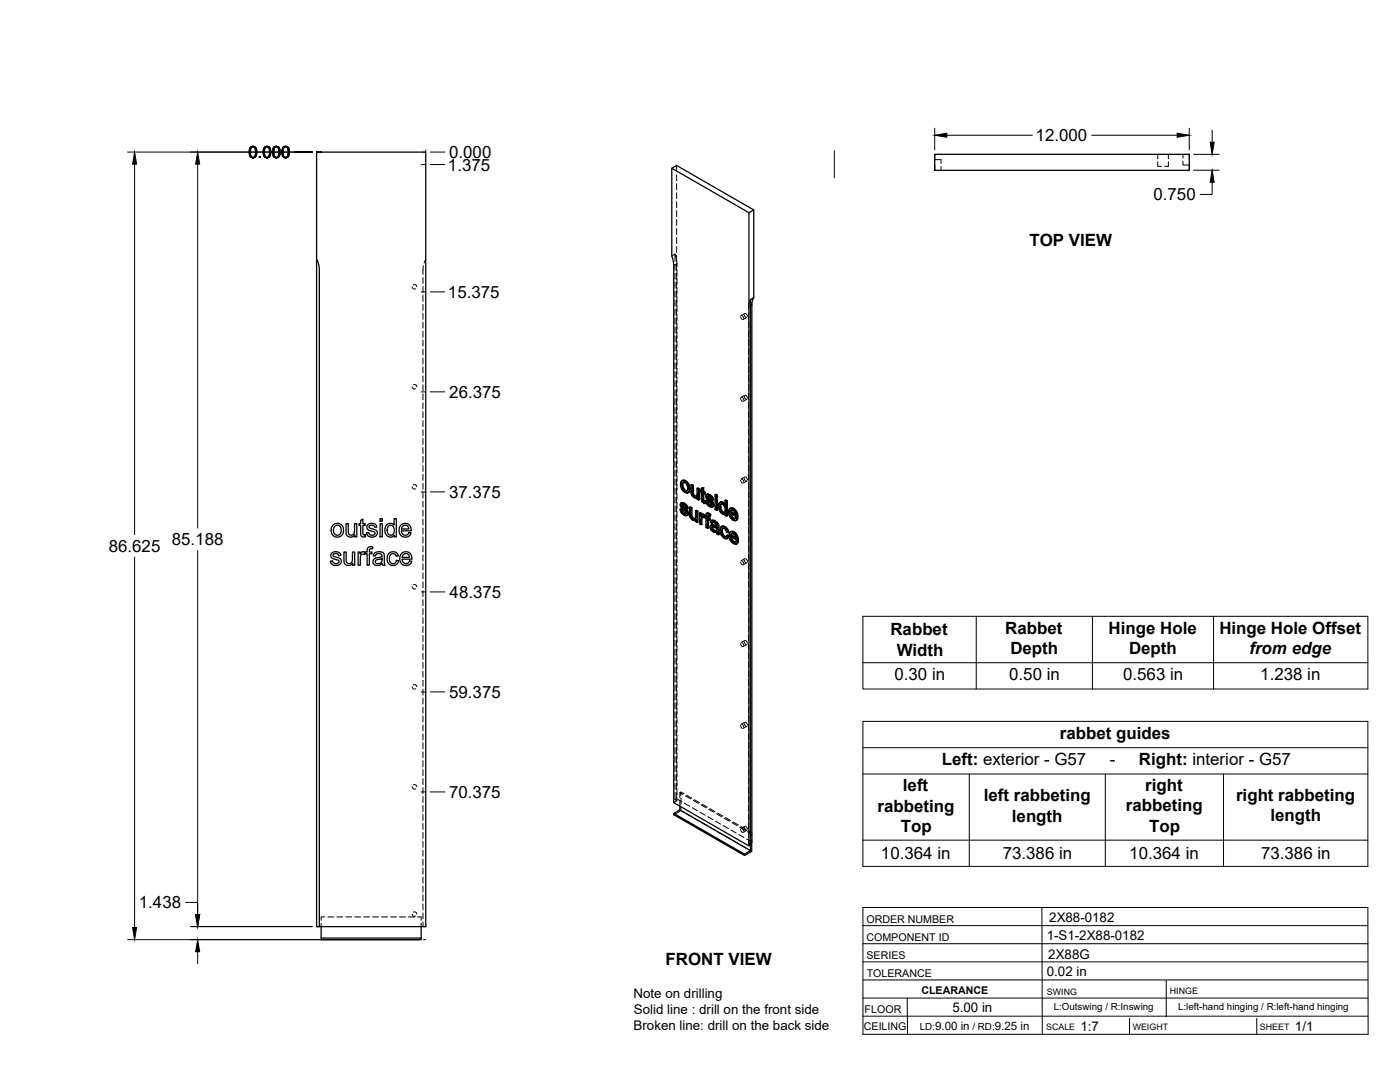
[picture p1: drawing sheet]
<svg xmlns="http://www.w3.org/2000/svg" width="559mm" height="432mm" viewBox="0 0 559 432" stroke-linecap="round" stroke-linejoin="round" font-family="sans-serif">
<!-- layer: Visible -->
<g fill="none" stroke="#000" stroke-width=".51">
<path d="M268.1 67.1l30.8 17.8v252.7M373.1 61.6h101.6v6.4h-101.6zM298.9 84.9l2-1.1v35M300.9 83.8l-30.8-17.8-2 1.1v35.1l.8 3.8v214.3l30 17.3 .7-.4v-217.7l1.3-.7-.6 1.3-.2 1.6-.1 218-2.8 1.7M126.4 103.5v266.3h43.5v-309.1h-43.5v42.8l.7 1.6 .4 2.6v262.1M272.2 191.8l.8-.2 .7 .2zM272.2 191.8l-.4 .5-.2 1 .5 1.9 1.6 1.5h.7l.5-.3M272.3 193.6l.3 1.5M272.6 195.1l.3-.2 .8 .8-.4 .2zM272.8 192.5l-.2 .9M272.9 194.9l-.3-1.5-.3 .2v-.3l.3-.7 .4-.1 .8 .5 .6 1.4-.1 1.4-.4 .2-.6-.1M273.3 192l1.1 1a1.92 1.92 0 0 1 1 2"/>
<path d="M273.7 195.7l.5 .2M273.7 191.8l1.2 1.3M274.6 193.3l.5 1.9 .3-.2-.2 1.2M275.1 195.2l-.2 1.2 .3-.2-.6 .5M275.8 193.5l.7 .4 .3-.2v3.2M276.5 193.9v3.1l.3-.1 .3 .6M276.5 197.1l.2 .6 .4-.2 .4 .4M276.7 197.7l.5 .4h.9M276.8 193.7l-.7-.3-.3 .1v3.1l.3 1.1 .8 .8a.97 .97 0 0 0 1.4 .1v.6l.5 .4M277.2 198.1l.5 .1M278 198.1l-.3 .1M278.2 194.9l.6 .4 .4-.2v4.3l-.4 .2v-4.3"/>
<path d="M278.3 198.6l-.3 .2M279.2 195.1l-.7-.4-.3 .2v2.7l-.5 .6M279.9 195.5l-.4 .1v.6l.4 .3 .1 3.4 .7 .8 .6 .3 .3-.2-.1-.7-.6 .1M279.9 194.8l1-.2v1.5M280.6 194.8v1.5l.3-.2 .6 .3M280.6 196.3l.6 .3 .3-.2v.6l-.3 .2v-.6M280.6 199.8l.6 .2M280.7 200l.8 .1M280.9 194.6l-1 .2v1.1l-.4-.3M280.9 197v2.6M281.2 197.2l-.6-.4v2.8l.4 .2M281.6 199.9l.6 .2"/>
<path d="M282.1 197.3l1.3 .1M282.3 198.3l.6 .5M282.4 198.6l.2 .3a1.16 1.16 0 0 1 1.4 .8l.4 .4M282.4 197.2l-.5 .2M282.5 197.4l.5 .2 .4-.2 .7 .6M282.5 199.9l-.6-.2-.3 .2 .4 1.3 .9 .8a1.23 1.23 0 0 0 1.6 .2M282.6 198.9l1.5 1.4 .3-.2 .4 .7M282.6 198v.1M282.7 198.4l-.4-.3 .8 .1 .8 1.2 .6 .2M282.8 197.2l-.9 .2-.2 .9 .4 .9 1.7 1.7v.8M283 197.6l.8 .6 .3-.2 .5 .7M283.8 198.2l.5 .7 .3-.2 .2 .8-.3 .1-.2-.7"/>
<path d="M285.4 199.1l.3-.2 .7 .3-.4 .2zM285.4 197.4l.3-.2 .7 .4-.4 .2zM285.4 199.1v4.2l.6 .4M285.4 197.4v.8l.6 .4M286.4 199.2v4.3l-.4 .2v-4.3M286.4 197.6v.8l-.4 .2v-.8M289.4 199.7l.6 .3 .3-.1v5.9l-.3 .2v-6M290.3 199.9l-.6-.4-.3 .2v2.1l-.5-.7M133 209.4l1.2-.5a2.65 2.65 0 0 1 2.9 3.6 2.65 2.65 0 0 1-4.6 .6l-.3-1.2a2.85 2.85 0 0 1 .8-2.5zM133.5 210.1l1.1-.5 1.3 .7 .2 2-.7 1.1-1.2 .2-.8-.7-.3-1.7zM138.1 209h.9l.1 3.8a1.32 1.32 0 0 0 1.7 .7 1.32 1.32 0 0 0 .7-1.7v-2.8h.9v5.2h-.8v-.7a1.87 1.87 0 0 1-2.2 .8 1.87 1.87 0 0 1-1.3-2.1zM144 207.7l.8-.6v1.9h1v.7h-1v3.3l.3 .4h.7l.1 .8h-1.3l-.5-.5-.1-4h-.7v-.7h.7z"/>
<path d="M146.7 209.4l1.4-.5a1.83 1.83 0 0 1 2.3 1.4l-.8 .1a1.18 1.18 0 0 0-1.2-.9 1.18 1.18 0 0 0-1.1 .9l.3 .4 2.2 .7a1.63 1.63 0 0 1 .6 2.1 1.63 1.63 0 0 1-2.1 .7l-1.4-.4-.6-1.2 .9-.2 .4 .8 .5 .3 1.3-.2a.82 .82 0 0 0 .2-1.1 .82 .82 0 0 0-1.1-.3l-1.2-.4a1.36 1.36 0 0 1-.6-2.2zM151.7 209h.9v5.2h-.9zM151.7 207h.9v1h-.9zM154.2 209.6l1.2-.7a1.81 1.81 0 0 1 1.9 .7v-2.6h.9v7.2h-.8v-.6a2.17 2.17 0 0 1-2.7 .4 2.17 2.17 0 0 1-1.1-2.4zM155 210l.5-.3h1l.8 1v1.8l-.9 1.1-1-.1-.7-.8-.1-1.7zM160 209.6l1.5-.7a2.48 2.48 0 0 1 2.6 2.9h-3.9l.3 1.1 .8 .6a1.45 1.45 0 0 0 1.9-1l.9 .1-.5 1-.9 .6-1.6 .1-1.1-.7-.5-.8-.2-1.2 .1-.9zM160.7 210l.8-.4 .9 .1 .8 1.4h-2.9zM271.4 203.3l.6 .2M271.9 200.7l1.3 .1M272 203.5l.4-.2 .2 .9-.3 .1zM272.1 201.7l.1 .3 .3-.2 .3 .4M272.2 202l.2 .4a1.16 1.16 0 0 1 1.5 .8l.3 .3"/>
<path d="M272.2 200.6l-.4 .2M272.3 204.3l.7 .7h.8M272.3 200.8l.6 .2 .3-.2 .8 .6M272.4 203.3l-.7-.2-.3 .2 .4 1.1 .9 1a1.23 1.23 0 0 0 1.6 .2M272.4 202.4l1.5 1.3 .3-.2 .5 .7M272.5 201.4l-.1 .1M272.5 201.8l-.1-.3-.3 .2 .1-.2 1 .3 .5 1 .6 .3M272.6 204.2l.7 .6M272.6 200.6l-.9 .3-.2 .7 .4 1 1.8 1.7-.1 .8M272.9 201l.7 .6 .4-.2 .4 .7M273 205l.6 .1M273.6 201.6l.5 .7 .3-.2 .3 .8-.4 .2-.2-.8"/>
<path d="M273.7 205.1h-.1M273.9 203.7l.4 .6 .4-.1 .1 .7M274.3 204.3l.2 .8 .3-.2-.2 .6M274.5 205.1l-.2 .5 .3-.1-.5 .3M275.2 202.4l.6 .4 .4-.2v3.2M275.8 202.8l.1 3.2 .3-.2 .3 .6M275.9 206l.2 .6 .4-.2 .4 .4M276.1 206.6l.5 .4h.9l-.3 .2M276.2 202.6l-.7-.3-.3 .1v3.1l.4 1.2 .7 .7a.95 .95 0 0 0 1.4 .1M276.6 207l.6 .2M277.6 203.8l.6 .4 .4-.2v4.3l-.4 .2v-4.3M277.7 207.6l-.2 .1"/>
<path d="M277.7 207.5v.7l.5 .3M278.6 204l-.7-.4-.3 .2v2.8l-.4 .6M279.2 204.7l.6 .4 .3-.2v.5l.4-.2M279.8 205.1v.6l.7-.5 .4 .1M280 206.4l.2 2.8-.4 .2v-2.2M280.1 204.9l-.6-.3-.3 .1v4.3l.6 .4M280.2 205.4l.7-.1 .6 .4M280.3 206.1v.1M280.6 205.4l.6 .5M281 206.6l-.8-.5-.2 .3 .3-.2-.1 .8M281.2 206.5l.6 .3v3.7l.6 .4M281.2 206.5v-.4l-.2 .5"/>
<path d="M281.2 200.3l.1 .7M281.2 206.5l-.2 .1M282.2 204.9h.9l.6 .4M282.2 200.1l.3-.2 .3 .8-.3 .2zM282.4 206.6l.7 .4 .3-.2v.6l-.3 .2v-.6M282.5 204.7l-.5 .2M282.5 200.9l.6 .6h.9M282.7 207.3v3.4l-.3 .2v-3.8l.7 .5M282.7 205.7v.7M282.8 205.1l.6 .4 .3-.2-.4 .8 .1-.6M282.8 200.7l.7 .7M283.1 204.9l-.6-.2-.5 .3-.2 1.2-.6-.3 .6-.1"/>
<path d="M283.1 201.5l.7 .2M283.3 206.1a.46 .46 0 0 0-.5-.5 .46 .46 0 0 0-.4 .6v.4l.3-.2 .7 .4M283.8 209.6l.8-.2 1.4 .5M283.8 201.7h.1M284.1 210.7l.1 .6 .4-.2 .5 .5M284.1 200.3l.4 .6 .3-.1 .2 .7M284.1 210.4v.3l.3-.2 .2 .6M284.2 209.4l-.5 .2M284.2 211.3l.6 .5h1h-1M284.3 210.3l-.2 .1M284.3 207.8l.9 .3 .3-.2 .8 .6M284.4 210.3l.8 .3a.72 .72 0 0 1 .8 .6 .72 .72 0 0 1-.5 .8"/>
<path d="M284.4 210.3l-.3 .1M284.4 210.3v.2M284.5 200.9l.1 .8 .4-.2-.2 .6M284.5 208.4l-.4 .5 .6-.5 1.2 1a.48 .48 0 0 1 0 .8 .48 .48 0 0 1-.8-.3l-.8-.3M284.6 209.4l-1.1 .4-.1 1 .8 1.1 1 .6a.63 .63 0 0 1 .6 0 .63 .63 0 0 1 .4 .5l.6 .4M284.6 201.7l-.1 .5 .3-.1-.5 .3M284.6 207.6l-.8 .2M285.2 208.1l.7 .6 .4-.2 .4 .5M285.5 207.9l-.9-.3-.8 .3-.3 .5 .6 .5M285.9 208.7l.5 .5 .3-.2 .2 .7M286.4 209.2l.2 .6 .3-.1 .1 2.9M286.6 209.8v2.9l.4-.1 .1 .6-.3 .2-.1-.6"/>
<path d="M287.4 202.4l.3 1.4M287.5 200.4h1.1l.7 .6M287.7 201.3h.7l.7 .8 .3 1.1-.3 1.4M287.7 201.3l-.3 1.1 .3-.2 .3 1.4M287.7 203.8l.3-.2 .8 .8-.5 .1zM287.8 201.2l-.1 .1M287.8 200.3l-.5 .2M288 201.2l-.3 1M288.1 212v.2a1.19 1.19 0 0 0 .8 1.3l.5 .5M288.2 210.1l.9 .2 .3-.2 1 1M288.3 213.4l.8 .8h.8M288.3 200.6l.6 .5h.5"/>
<path d="M288.4 204.6h.7M288.5 209.9l-.6 .3M288.6 210.8l-.2 1M288.6 200.4l-.8-.1-.7 .4-.3 .8 .1 1.4 1 1.9 1 .5 .5-.2v.6l.6 .3M288.8 204.4l.4 .1M289.1 210.3l.9 .8a.88 .88 0 0 1 .7 .5 .88 .88 0 0 1-.1 1l-.5-1.3M289.4 210.1l-.9-.2-.7 .4-.3 .6-.1 1.4 1 2 1 .7h.7M289.4 205.1l-.2 .2M290 213.7l.6 .4M290.6 212.6l-.6-.3-.6-1.1-.9-.4-.3 .4-.1 .8 .3-.2 .2 1.4M290.6 214.1l.4-.1-.3 .6-.6 .4zM291 214l-.7-.5-.6 .8-.6-.1"/>
<path d="M291.3 202.9h.9a1.93 1.93 0 0 1 1.8 1.3M291.4 212.3h1a1.88 1.88 0 0 1 1.8 1.2M291.5 204.3l2 1.2-.4-1.3-.9-.7-.6 .3-.1 .5 .3-.2 1.7 1M291.7 213.6l2 1.2-.5-1.4-.8-.5h-.4l-.3 .7 .3-.1 1.7 .9M291.8 206.1l.7 .9 .9-.1M291.8 205.1l.3 .9M292 203.5l-.2 .6M292 214.4l.3 .9M292 215.5l.7 .8h.9M292.2 212.9l-.2 .6M292.5 203.1l1 .9a1.79 1.79 0 0 1 1 1.8v.3M292.5 207l.6 .1"/>
<path d="M292.7 212.4l1 1a1.96 1.96 0 0 1 1 2M292.7 216.3l.6 .2M292.8 202.9l-.9-.3-.9 .6-.2 1.1 .2 1.4 .7 1.1 1.2 .9h.9l.7-.8M293 212.2l-.9-.2-.8 .5-.3 1.2 .2 1.3 .8 1.3 1.1 .8h.8l.8-.8M293.3 207l-.2 .1M293.5 216.4l-.2 .1M293.5 206.7l.7 .4M293.7 204.3l.5 1.9 .3-.1-.3 .1M293.7 216l.7 .5M293.9 213.7l.5 1.9 .3-.2-.3 .2M294.2 206.4l-2.8-1.5 .4 1.2 .3-.1 .8 .8M294.4 215.8l-2.8-1.6 .4 1.3 .3-.2 .8 .9"/>
<path d="M294.5 206.9l-.7 .8M294.5 206.9l-.6-.4-.8 .6M294.7 216.3l-.7 .8M294.7 216.3l-.7-.5-.7 .7M132.4 220.8l1.6-.6a1.77 1.77 0 0 1 2.1 1.5l-.9 .1a1.18 1.18 0 0 0-1.1-.9 1.18 1.18 0 0 0-1.2 .8l.3 .4 2.2 .7a1.63 1.63 0 0 1 .6 2.1 1.63 1.63 0 0 1-2.1 .8l-1.3-.4-.7-1.3 .9-.2 .4 .9 .6 .2 1.2-.2a.82 .82 0 0 0 .2-1.1 .82 .82 0 0 0-1-.3l-1.2-.3a1.36 1.36 0 0 1-.6-2.2zM137.3 220.3h.9v3.8a1.32 1.32 0 0 0 1.7 .7 1.32 1.32 0 0 0 .8-1.7v-2.8h.9v5.3h-.8v-.8a1.87 1.87 0 0 1-2.3 .8 1.87 1.87 0 0 1-1.2-2zM142.9 220.3h.8v.8a1.27 1.27 0 0 1 2.1-.7l.7-.1 .1-1a1.5 1.5 0 0 1 2.2-1l-.1 .7a.82 .82 0 0 0-.9 0 .82 .82 0 0 0-.4 .8v.5h1.1v.7h-1.1v4.6h-.9v-4.6h-.7v-.4l-.3 .7-.8-.2-.6 .5-.3 4h-.9zM149.4 220.9l.5-.4 1.5-.3 1.7 .5 .3 .7 .3 4.2h-.9l-.2-.7-1.3 .7h-1.3l-.7-.3-.4-.7a1.77 1.77 0 0 1 2-2.1l.6-.1a.77 .77 0 0 0 1-.7 .77 .77 0 0 0-1-.8l-1.2 .2-.4 .8-.9-.1zM150 223.6l2.5-.7-.1 1.2a1.27 1.27 0 0 1-1.4 1 1.27 1.27 0 0 1-1.1-1.3zM155.1 221l1.3-.8 1.3 .1 .9 .6 .4 .9-.9 .2a1.44 1.44 0 0 0-1.8-1 1.44 1.44 0 0 0-.9 1.9l.3 1.4 .8 .6 1.3-.3 .4-1 .9 .1-.5 1.2-.8 .6-1.1 .2-1.2-.5a3.3 3.3 0 0 1-.4-4.2zM160.3 220.9a2.45 2.45 0 0 1 2.9-.4 2.45 2.45 0 0 1 1.2 2.7h-3.9l.3 1 .7 .7a1.45 1.45 0 0 0 1.9-1l1 .1-.5 .9-1 .7h-1.5l-1.2-.6-.5-1-.1-1 .1-1.3zM161 221.3l.7-.4 1 .2 .6 .6 .2 .7h-3z"/>
<path d="M271.4 321.7v1.5l-2.5 1.4v.5l28.3 16.3v-.5l-28.3-16.3M271.4 323.2l28.2 16.3-2.4 1.4M299.6 337.2v2.3M300.1 336l-.5 .3M128.2 369.8v5.2h39.9v-.6h-39.9M168.1 369.8v4.6"/>
</g>
<!-- layer: Hidden -->
<g fill="none" stroke="#000" stroke-width=".4">
<path d="M270.1 66v2.6M270.1 69.8v2.3M270.1 73.3v2.4M270.1 76.9v2.4M373.1 63.7h2.5v1.5M375.6 66.4v1.6M462.1 64.6v1.8h1.5M462.1 61.6v1.8M466.3 64.6v1.8h-1.5M466.3 61.6v1.8M472.2 64.3v1.5h2.5M472.2 61.6v1.5"/>
<path d="M270.1 80.5v2.4M270.1 84.1v2.3M270.1 87.6v2.4M270.1 91.2v2.4M270.1 94.8v2.4M270.1 98.3v2.4M164.5 114.4l.5 .8h.9M165 113.7h.9l.4 .7M168.8 110.7v2.4M168.8 114.3v2.4M168.8 117.9v2.4M169 106.1l-.2 3.4"/>
<path d="M169.9 103.5l-.6 1.4M269.4 101.4l.4 1.3M269.4 101.4v2.9M269.4 105.5v2.4M269.4 109.1v2.3M269.4 112.6v2.4M269.4 116.2v2.4M269.4 119.8v2.4M269.4 101.4l-1.3 .8M270.1 101.9v2.4M270.1 105.5v2.4M270.1 109.1v2.3"/>
<path d="M270.1 112.6v2.4M270.1 116.2v2.4M270.1 119.8v2.4M270.1 103.9l.1 2.5M270.2 107.6v2.4M270.2 111.2v2.4M270.2 114.8v2.4M270.2 118.3v2.4M299.6 119.5l-.7 1.8-.1 2.4M168.8 121.5v2.3M168.8 125v2.4M168.8 128.6v2.4"/>
<path d="M168.8 132.2v2.3M168.8 135.7v2.4M168.8 139.3v2.4M269.4 123.4v2.3M269.4 126.9v2.4M269.4 130.5v2.4M269.4 134.1v2.4M269.4 137.6v2.4M270.1 123.3v2.4M270.1 126.9v2.4M270.1 130.5v2.4M270.1 134v2.4"/>
<path d="M270.1 137.6v2.4M270.2 121.9v2.4M270.2 125.5v2.4M270.2 129.1v2.3M270.2 132.6v2.4M270.2 136.2v2.4M270.2 139.8v2.4M295.6 126.3l.3 .9 .5 .3M296.1 125.9l.6 .6 .2 .6M297.1 125.5l.2 .7 .6 .5M297.2 125.1l-1.4 .8M297.5 125.1l.7 .5 .1 .7"/>
<path d="M298.1 126.7l-1.4 .8M298.8 124.8v2.4M298.8 128.4v2.4M298.8 132v2.4M298.8 135.6v2.3M298.8 139.1v2.4M164.5 154.4l.5 .8 .9-.1M165 153.6h.9l.4 .8M168.8 142.9v2.4M168.8 146.5v2.3M168.8 150v2.4M168.8 153.6v2.4"/>
<path d="M168.8 157.2v2.4M269.4 141.2v2.4M269.4 144.8v2.4M269.4 148.4v2.3M269.4 151.9v2.4M269.4 155.5v2.4M269.4 159.1v2.4M270.1 141.2v2.4M270.1 144.8v2.4M270.1 148.3v2.4M270.1 151.9v2.4M270.1 155.5v2.4"/>
<path d="M270.1 159.1v2.3M270.2 143.3v2.4M270.2 146.9v2.4M270.2 150.5v2.4M270.2 154.1v2.3M270.2 157.6v2.4M295.6 159l.3 .8 .5 .4M296.1 158.5l.6 .6 .2 .6M297.1 158.2l.2 .6 .6 .5M297.2 157.7l-1.4 .9M297.5 157.7l.7 .6 .1 .6M298.1 159.3l-1.4 .8"/>
<path d="M298.8 142.7v2.4M298.8 146.3v2.4M298.8 149.8v2.4M298.8 153.4v2.4M298.8 157v2.4M168.8 160.7v2.4M168.8 164.3v2.4M168.8 167.9v2.4M168.8 171.5v2.3M168.8 175v2.4M168.8 178.6v2.4M269.4 162.6v2.4"/>
<path d="M269.4 166.2v2.4M269.4 169.8v2.4M269.4 173.4v2.3M269.4 176.9v2.4M270.1 162.6v2.4M270.1 166.2v2.4M270.1 169.8v2.3M270.1 173.4v2.3M270.1 176.9v2.4M270.2 161.2v2.4M270.2 164.8v2.4M270.2 168.3v2.4"/>
<path d="M270.2 171.9v2.4M270.2 175.5v2.4M270.2 179.1v2.3M298.8 160.5v2.4M298.8 164.1v2.4M298.8 167.7v2.4M298.8 171.3v2.4M298.8 174.8v2.4M298.8 178.4v2.4M164.5 194.3l.5 .8h.9M165 193.5h.9l.4 .8M168.8 182.2v2.4"/>
<path d="M168.8 185.7v2.4M168.8 189.3v2.4M168.8 192.9v2.4M168.8 196.4v2.4M269.4 180.5v2.4M269.4 184.1v2.4M269.4 187.6v2.4M269.4 191.2v2.4M269.4 194.8v2.4M269.4 198.4v2.3M270.1 180.5v2.4M270.1 184.1v2.3"/>
<path d="M270.1 187.6v2.4M270.1 191.2v2.4M270.1 194.8v2.4M270.1 198.4v2.3M270.2 182.6v2.4M270.2 186.2v2.4M270.2 189.8v2.4M270.2 193.4v2.3M270.2 196.9v2.4M271.9 193.1l.5 1.9-.3 .2M272.4 195l1.3 1.3-.4 .2M272.5 191.6l-.9 1.7"/>
<path d="M272.8 192.5l-.2 .1M272.9 192.4h.8l-.4 .2M273.7 192.4l.7 .9-.3 .2M273.7 196.3l.9 .3-.3 .2M274.4 193.3l.4 1.1-.4 .5M274.5 195.8l-.3 .1M274.8 194.7l-.2 .9-.5 .3M274.9 196.5l-.3 .1M276.1 193.4l.1 3.3-.3 .2M276.2 196.7l.2 .7-.3 .1M276.4 197.4l.4 .6-.3 .2M276.8 198l.6 .5-.3 .1"/>
<path d="M277.4 198.5l.8 .2 .4-.3-.3 .2M278.1 198.1h.1M278.1 198.1h-.1M278.3 198l-.4 .2M278.4 198.6h-.1M278.4 197.8l-.3 .3M278.5 194.7v2.7l-.4 .6M278.6 198.4v.7l-.3 .1M278.6 199.1l.6 .3M279.8 196l.5 .3-.4 .2M279.8 195.5v.5l-.3 .2M279.9 195.5l.4 .2"/>
<path d="M280.3 196.3v3.4l-.3 .2M280.3 194.6v1.1l-.4 .2M280.3 199.7l.3 .5-.3 .1M280.6 196.8l.3-.2v.4M280.9 196.6l.6 .4M281.9 199.7l.5 1.3-.4 .2M282 197.9l.1 .6-.3 .2M282.1 197.4l-.4 .6M282.1 198.5l.4 .7-.3 .1M282.3 197.2l-.5 .4M282.5 198l.3-.2-.2 .2M282.5 199.2l1.6 1.5-.3 .2"/>
<path d="M282.7 197.9l-.3 .2M282.8 197.8l.6 .2-.3 .2M283.4 198l.6 .5-.3 .2M284 198.5l.2 .7-.3 .2M284.2 199.2l.6 .3M285.7 197.2v.9l-.3 .1M285.7 198.9v1.5M285.7 198.1l.7 .3M289.7 199.5v2.1l-.3 .2M295.6 191.6l.3 .8 .5 .4M296.1 191.2l.6 .5 .2 .6M297.1 190.8l.2 .7 .6 .5"/>
<path d="M297.2 190.4l-1.4 .8M297.5 190.3l.7 .6 .1 .6M298.1 191.9l-1.4 .9M298.8 182v2.4M298.8 185.6v2.3M298.8 189.1v2.4M298.8 192.7v2.4M298.8 196.3v2.3M298.8 199.9v2.3M168.8 200v2.4M168.8 203.6v2.4M168.8 207.2v2.4"/>
<path d="M168.8 210.7v2.4M168.8 214.3v2.4M168.8 217.9v2.4M269.4 201.9v2.4M269.4 205.5v2.4M269.4 209.1v2.4M269.4 212.7v2.3M269.4 216.2v2.4M269.4 219.8v2.4M270.1 201.9v2.4M270.1 205.5v2.4M270.1 209.1v2.4"/>
<path d="M270.1 212.6v2.4M270.1 216.2v2.4M270.1 219.8v2.4M270.2 200.5v2.4M270.2 204.1v2.3M270.2 207.6v2.4M270.2 211.2v2.4M270.2 214.8v2.4M270.2 218.4v2.3M271.7 203.1l.5 1.3-.3 .2M271.8 201.3l.2 .6-.3 .2M271.9 200.8l-.4 .6"/>
<path d="M272 201.9l.4 .7-.3 .2M272.1 200.6l-.5 .4M272.2 204.4l1.1 1-.3 .1M272.3 201.4l.3-.1-.1 .1M272.4 202.6l1.6 1.5-.3 .2M272.6 201.3l-.4 .2M272.6 201.3l.6 .1-.3 .2M273.2 201.4l.6 .6-.3 .1M273.3 205.4l.8 .3-.3 .1M273.8 202l.2 .6-.3 .2M274 204.9l-.2 .1M274 204.1l.2 .5-.4 .2"/>
<path d="M274 204.9l-.3 .2 .3-.2M274 202.6l.7 .3M274.2 204.6l-.2 .3M274.5 205.6l-.4 .1M275.5 202.3l.1 3.3-.3 .2M275.6 205.6l.2 .7-.3 .2M275.8 206.3l.4 .6-.3 .2M276.2 206.9l.6 .5-.3 .2M276.8 207.4l.6 .2 .6-.3-.2 .2M277.7 206.9l-.4 .2M277.8 206.7l-.3 .3M277.9 203.6v2.8l-.4 .5"/>
<path d="M278 207.3v.7l-.3 .2M278 208l.6 .3M279.5 207.3v1.6l-.3 .1M279.5 208.9l.7 .3M279.5 204.6v1.5M280.1 205.4v.1M280.2 206.1l.3-.2-.2 .2M280.4 205.2l-.6 .5M280.4 206l-.3 .1M280.5 205.9l.4 .1-.3 .2M280.6 200.2l.5 .4-.3 .2M280.9 206l.4 .4"/>
<path d="M281.1 200.6l.5 .2M281.2 206.1l.3-.1-.2 .4M281.5 205.7v.1M281.5 206.3l.6 .3-.3 .2M281.5 206l-.2 .4M281.5 205.7l-.3 .3M281.8 205.8l.3 .2M282.1 209.1v1.2l-.3 .2M282.1 210.3l.6 .4M282.1 206.6v1.3M282.2 205l-.1 1-.3 .2M282.3 204.7l-.5 .4"/>
<path d="M282.4 201l1.1 1-.4 .1M282.4 207.1l.3-.2v.4M282.5 205.7l.3-.2-.1 .2M282.7 206.9l.7 .5M282.8 205.5l.4 .1-.3 .2M283.2 205.6l.4 .3M283.5 202l.8 .2-.4 .2M283.7 210.1l.3 1.1-.3 .2M283.8 208.3l.6 .4M283.8 209.6l-.4 .7M284 209.5l-.5 .3M284 211.2l1 .9-.3 .2"/>
<path d="M284.1 207.7l-.6 .7M284.1 201.5h-.1M284.1 201.5l-.3 .2M284.1 200.7l.2 .5-.3 .2M284.2 207.6l-.4 .3M284.3 201.2l-.2 .3M284.4 208.4l.4-.1-.3 .1M284.5 210.2l.2-.1zM284.5 210.2l-.2 .1M284.5 210.1l-.3 .2M284.6 202.2h-.3M284.7 210.1l1.6 .5-.3 .2"/>
<path d="M284.8 208.3l.6 .1-.3 .2M285 212.1l.7 .2-.4 .2M285.4 208.4l.7 .7-.3 .2M285.7 212.3h.6l-.3 .1M285.7 201.6v1.6l-.3 .1M285.7 203.2l.7 .3M286 209.9l.3 .1M286 211.7l-.3 .2M286.1 209.1l.2 .7-.3 .2M286.2 211.5l-.4 .3M286.3 210.6l-.1 .9-.3 .2M286.3 209.8l-.3 .4"/>
<path d="M286.3 212.3l.2 .6-.3 .1M286.5 212.9l.6 .3M287.1 201.8l.2 1.3-.3 .2M287.3 200.7l-.2 1.1-.3 .2M287.3 203.1l.6 1.1-.4 .2M287.6 200.4l-.6 .5M287.7 211.4l.5 2-.3 .2M287.9 204.2l.8 .8-.3 .1M287.9 210.3l-.2 1.1-.3 .2M288 201.1h.7l-.3 .2M288 201.1l-.2 .1M288 201.1v.1"/>
<path d="M288.1 201.1l-.4 .1M288.2 213.4l1.2 1.3-.3 .1M288.2 210l-.6 .5M288.6 210.8l-.2 .1M288.7 210.7l.7 .1-.3 .1M288.7 205l.6 .1 .4-.2-.3 .2M288.7 201.1l.7 .8-.3 .2M289.4 201.1l.3 .5M289.4 214.7l1 .1M289.4 210.8l.6 .5-.3 .2M289.4 201.9l.3 1.5-.3 .2M289.5 205.1h-.1"/>
<path d="M289.7 203.4l-.1 .8-.4 .3 .3-.1M289.7 204.9v.6l-.3 .2M289.7 205.5l.6 .3M290 211.3l.3 .8-.3 .2M290 214.1l-.1 .1M290.3 212.1l.6 .3M290.3 213.5l-.6 .8M291.1 204.1l.5 1.9-.3 .2M291.3 213.5l.5 1.9-.4 .2M291.4 204.9l.3-.2 .1 .4M291.6 206l1.3 1.4-.4 .2M291.6 202.7l-.8 1.6"/>
<path d="M291.6 214.2l.3-.2 .1 .4M291.7 204.7l2.8 1.6M291.8 215.4l1.3 1.3-.4 .2M291.8 212.1l-.5 1.4-.3 .2M291.9 214l2.8 1.6M292 203.5l-.2 .1M292.1 203.4l.7 .1-.3 .1M292.2 212.9h-.2M292.3 212.7l.7 .1-.3 .2M292.8 203.5l.8 .8-.3 .2M292.9 207.4l1 .2-.3 .2M293 212.8l.8 .9-.3 .2"/>
<path d="M293.1 216.7l1 .3-.3 .2M293.4 206.9h.1M293.5 205.1l.4 .2M293.5 206.9l-.2 .1 .2-.1M293.6 204.3l.3 1-.4 .2M293.7 214.4l.3 .3M293.8 216.2l-.4 .2M293.8 213.7l.2 1-.3 .1M293.9 206.5l-.4 .4M294 215.8l-.4 .5M294.1 207.5l-.2 .1M294.3 216.9l-.2 .1"/>
<path d="M298.8 203.4v2.4M298.8 207v2.4M298.8 210.6v2.3M298.8 214.1v2.4M298.8 217.7v2.4M164.5 234.2l.5 .8h.9M165 233.4h.9l.4 .8M168.8 221.4v2.4M168.8 225v2.4M168.8 228.6v2.4M168.8 232.2v2.3M168.8 235.7v2.4"/>
<path d="M168.8 239.3v2.4M269.4 223.4v2.3M269.4 226.9v2.4M269.4 230.5v2.4M269.4 234.1v2.4M269.4 237.7v2.3M270.1 223.4v2.3M270.1 226.9v2.4M270.1 230.5v2.4M270.1 234.1v2.4M270.1 237.6v2.4M270.2 221.9v2.4"/>
<path d="M270.2 225.5v2.4M270.2 229.1v2.4M270.2 232.6v2.4M270.2 236.2v2.4M270.2 239.8v2.4M295.6 224.2l.3 .9 .5 .3M296.1 223.8l.6 .6 .2 .6M297.1 223.4l.2 .7 .6 .5M297.2 223l-1.4 .8M297.5 223l.7 .5 .1 .7M298.1 224.6l-1.4 .8M298.8 221.3v2.4"/>
<path d="M298.8 224.9v2.3M298.8 228.4v2.4M298.8 232v2.4M298.8 235.6v2.4M298.8 239.1v2.4M168.8 242.9v2.4M168.8 246.5v2.3M168.8 250v2.4M168.8 253.6v2.4M168.8 257.2v2.3M269.4 241.2v2.4M269.4 244.8v2.4"/>
<path d="M269.4 248.4v2.4M269.4 251.9v2.4M269.4 255.5v2.4M269.4 259.1v2.4M270.1 241.2v2.4M270.1 244.8v2.4M270.1 248.3v2.4M270.1 251.9v2.4M270.1 255.5v2.4M270.1 259.1v2.4M270.2 243.4v2.3M270.2 246.9v2.4"/>
<path d="M270.2 250.5v2.4M270.2 254.1v2.4M270.2 257.6v2.4M295.6 256.9l.3 .8 .5 .4M296.1 256.4l.6 .6 .2 .6M297.1 256.1l.2 .6 .6 .5M297.2 255.6l-1.4 .9M297.5 255.6l.7 .6 .1 .6M298.1 257.2l-1.4 .8M298.8 242.7v2.4M298.8 246.3v2.4M298.8 249.9v2.3"/>
<path d="M298.8 253.4v2.4M298.8 257v2.4M164.5 274.1l.5 .8h.9M165 273.3h.9l.4 .8M168.8 260.8v2.3M168.8 264.3v2.4M168.8 267.9v2.4M168.8 271.5v2.3M168.8 275v2.4M168.8 278.6v2.4M269.4 262.7v2.3M269.4 266.2v2.4"/>
<path d="M269.4 269.8v2.4M269.4 273.4v2.4M269.4 276.9v2.4M270.1 262.6v2.4M270.1 266.2v2.4M270.1 269.8v2.4M270.1 273.4v2.3M270.1 276.9v2.4M270.2 261.2v2.4M270.2 264.8v2.4M270.2 268.4v2.3M270.2 271.9v2.4"/>
<path d="M270.2 275.5v2.4M270.2 279.1v2.4M298.8 260.6v2.4M298.8 264.1v2.4M298.8 267.7v2.4M298.8 271.3v2.4M298.8 274.8v2.4M298.8 278.4v2.4M168.8 282.2v2.4M168.8 285.8v2.3M168.8 289.3v2.4M168.8 292.9v2.4"/>
<path d="M168.8 296.5v2.4M269.4 280.5v2.4M269.4 284.1v2.4M269.4 287.7v2.3M269.4 291.2v2.4M269.4 294.8v2.4M269.4 298.4v2.4M270.1 280.5v2.4M270.1 284.1v2.3M270.1 287.7v2.3M270.1 291.2v2.4M270.1 294.8v2.4"/>
<path d="M270.1 298.4v2.3M270.2 282.6v2.4M270.2 286.2v2.4M270.2 289.8v2.4M270.2 293.4v2.3M270.2 296.9v2.4M295.6 289.5l.3 .8 .5 .4M296.1 289.1l.6 .5 .2 .6M297.1 288.7l.2 .7 .6 .5M297.2 288.2l-1.4 .9M297.5 288.2l.7 .6 .1 .6M298.1 289.8l-1.4 .9"/>
<path d="M298.8 282v2.4M298.8 285.6v2.4M298.8 289.1v2.4M298.8 292.7v2.4M298.8 296.3v2.4M298.8 299.9v2.3M164.5 314l.5 .8h.9M165 313.2l.9 .1 .4 .7M168.8 300v2.4M168.8 303.6v2.4M168.8 307.2v2.4M168.8 310.7v2.4"/>
<path d="M168.8 314.3v2.4M168.8 317.9v2.4M269.4 301.9v2.4M269.4 305.5v2.4M269.4 309.1v2.4M269.4 312.7v2.3M269.4 316.2v2.9M270.1 318.7l-.7 .4 .8 .5-1.3 .7M270.1 318.7l2.1 1.3M270.1 301.9v2.4M270.1 305.5v2.4M270.1 309.1v2.4"/>
<path d="M270.1 312.7v2.3M270.1 316.2v2.5M270.2 300.5v2.4M270.2 304.1v2.4M270.2 307.7v2.3M270.2 311.2v2.4M270.2 314.8v2.4M270.2 318.4v1.2M271.4 319.6v2.1M271.4 316.3l1.2 .7M271.8 317.4v-1.3l-.4 .2v2.1M271.8 318.6v2.4"/>
<path d="M271.8 316.1l1.2 .7M273.6 317.6l2.1 1.2M274 317.4l2.1 1.2M276.7 319.4l2.1 1.2M277.2 319.2l2 1.1M298.8 303.4v2.4M298.8 307v2.4M298.8 310.6v2.3M298.8 314.2v2.3M298.8 317.7v2.4M168.8 321.5v2.4M168.8 325v2.4"/>
<path d="M168.8 328.6v2.4M168.8 332.2v2.4M168.8 335.7v2.4M168.8 339.3v2.4M271.8 323.5l-2.9 1.6M271.8 322.2v1.3M271.8 323.5l1.2 .7M273.2 320.6l2.1 1.2M274 324.8l2.1 1.2M276.3 322.3l2.1 1.2M277.2 326.6l2 1.1M279.4 324.1l2.1 1.2"/>
<path d="M279.8 321.2l2.1 1.2M280.2 320.9l2.1 1.2M280.2 328.4l2.1 1.1M282.5 325.9l2.1 1.2M282.9 323l2 1.2M283.3 322.7l2.1 1.2M283.3 330.1l2.1 1.2M285.6 327.7l2.1 1.2M286 324.8l2 1.1M286.4 324.5l2.1 1.2M286.4 331.9l2.1 1.2M288.7 329.5l2 1.2"/>
<path d="M289.1 326.5l2 1.2M289.5 326.3l2.1 1.2M289.5 333.7l2.1 1.2M291.8 331.3l2.1 1.1M292.2 328.3l2 1.2M292.6 328.1l2.1 1.1M292.6 335.5l2.1 1.2M294.9 333l2 1.2M295.3 330.1l2 1.2M295.6 331l.3 .9 .5 .3M295.7 329.8l2.1 1.2M295.7 337.3l2.1 1.2"/>
<path d="M296.1 330.6l.6 .6 .2 .6M297.1 330.2l.2 .7 .6 .5M297.2 329.8l-1.4 .8M297.5 329.8l.7 .5 .1 .6M298.1 331.4l-1.4 .8M298.4 331.9l1.2 .7 .4-.3M298.8 335.6v1.2l.8 .4M298.8 321.3v2.4M298.8 324.9v2.3M298.8 328.4v2.4M298.8 332v2.4M298.8 331.6l1.2 .7"/>
<path d="M298.8 339l1.2 .7M299.6 336.3l-.8 .5M300 332.3v1.3M300 334.8v1.3l-2-1.3M168.8 342.9v2.4M168.8 346.5v2.3M168.8 350v2.4M168.8 353.6v2.4M168.8 357.2v2.4M128.2 368.5v1.3M129.7 365.9h-1.5v1.4M130.9 365.9h2.4"/>
<path d="M134.5 365.9h2.3M138 365.9h2.4M141.6 365.9h2.4M145.2 365.9h2.4M148.7 365.9h2.4M152.3 365.9h2.4M155.9 365.9h2.4M159.5 365.9h2.3M163 365.9h2.4M164.5 364.8l.5 .8h.9M165 364l.9 .1 .4 .7M166.6 365.9h1.5v1.4"/>
<path d="M168.1 368.5v1.3M168.8 360.7v2.4M168.8 364.3v2.4M168.8 367.9v1.9"/>
</g>
<!-- layer: Reference -->
<g fill="none" stroke="#000" stroke-width=".4">
<path d="M169.9 59.8v.9h-.9M126.4 60.7h1.8M127.3 60.7h-.9h1.8h-1.8v.9M168.1 65.7h1.8M373.1 61.6v2.1M373.1 65.8v2.2M474.7 61.6v2.1M474.7 65.8v2.2M168.1 116.5h1.8M168.1 156.4h1.8M168.1 196.3h1.8M168.1 236.2h1.8"/>
<path d="M168.1 276.1h1.8M168.1 316h1.8M126.4 368.9v.9h.9M169 375h.9M169.9 368.9v.9h-.9"/>
</g>
<!-- layer: Visible Narrow -->
<path d="M300.1 121.7l-.5 .3M276.8 196.1l-.3 .2M280.9 199.2l-.3 .1M283.5 199.3l-.4 .2M273.3 202.7l-.3 .2M276.2 205l-.4 .2M282.7 206l-.3 .2M285.2 209.6l-.3 .2M286.9 210.4l-.3 .1M286.9 211.3l-.3 .2" fill="none" stroke="#000" stroke-width=".4"/>
<!-- layer: Hidden Narrow -->
<path d="M270.2 105.2l-1.3 .8M299.6 122l-.8 .4M276.1 196l-.3 .2M278.5 197l-.3 .2M280.3 198.8l-.4 .1M273.3 203.5l-.3 .1M275.5 204.9l-.3 .2M277.9 205.9l-.3 .2M282.1 205.6l-.3 .2M283.5 200.1l-.3 .1M285.3 210.3l-.4 .2M286.3 210.9l-.3 .2" fill="none" stroke="#000" stroke-width=".4"/>
<!-- layer: Titleblock -->
<path d="M344.4 362.2h201.6l.1 50.6h-201.7zM344.4 376.6h201.6M344.4 369.4h201.6M415.9 362.2l.1 50.6M344.4 383.9h201.6M344.4 398.3h201.6M344.4 391.1h201.6M362.1 398.3l.1 14.4M465.5 391.3v14.4M344.4 405.5h201.7M450.8 406.4v6.4M501.6 406.4v6.4" fill="none" stroke="#000" stroke-width=".4"/>
<!-- layer: Custom Tables -->
<path d="M344.4 246h201.6v29h-201.6zM389.7 246v29M436 246v29M484.4 246v29M344.4 264.5h201.6M344.4 287.9h201.6v57.9h-201.6zM344.4 298.4h201.6M344.4 308.9h201.6M386.9 308.9v36.9M441.2 308.9v36.9M488.4 308.9v36.9M344.4 335.3h201.6" fill="none" stroke="#000" stroke-width=".4"/>
<!-- layer: FD_Dimensions -->
<g fill="none" stroke="#000" stroke-width=".4">
<path d="M373.1 51.2v8.6M377.9 54h34.2M435.7 54h34.2M474.7 51.2v8.6M483.8 51.9v4.9M50.9 60.7h73.7M53.7 65.5v147.8M78.9 65.5v145.2M171.7 60.7h5.8M171.7 65.7h5.8M476.5 61.6h10.1M476.5 67.9h10.1"/>
<path d="M483.8 72.8v4.8h-4.8M171.7 116.5h5.8M171.7 156.4h5.8M171.7 196.3h5.8M78.9 219.7v145.3M53.7 222.3v147.9M171.7 236.2h5.8M171.7 276.1h5.8M171.7 316h5.8M50.9 375h116.3M74.1 360.1h4.8M76.1 369.8h48.5"/>
<path d="M78.9 379.8v4.8"/>
</g>
<path d="M373.1 54l4.8-.8v1.6zM469.9 53.2l4.8 .8-4.8 .8zM483 56.8h1.6l-.8 4.8zM53.7 60.7l.8 4.8h-1.6zM78.9 60.7l.8 4.8h-1.6zM483.8 67.9l.8 4.9h-1.6zM52.9 370.2h1.6l-.8 4.8zM78.1 365h1.6l-.8 4.8zM78.9 375l.8 4.8h-1.6z" fill="#000" stroke="#000" stroke-width=".4"/>
<!-- layer: Smart Centers -->
<path d="M333 60.1v10.9" fill="none" stroke="#000" stroke-width=".4"/>
<g font-size="6.7">
<text x="413.4" y="56.3">12.000</text>
<text x="99.2" y="63.1">0.000</text>
<text x="179.3" y="63.1">0.000</text>
<text x="178.8" y="68.1">1.375</text>
<text x="460.4" y="80">0.750</text>
<text x="410.9" y="98.2">TOP VIEW</text>
<text x="178.8" y="118.9">15.375</text>
<text x="179.3" y="158.8">26.375</text>
<text x="179.3" y="198.7">37.375</text>
<text x="43.4" y="220.2">86.625</text>
<text x="68.6" y="217.6">85.188</text>
<text x="179.5" y="238.6">48.375</text>
<text x="355.4" y="253.6">Rabbet</text>
<text x="401.2" y="252.9">Rabbet</text>
<text x="442.5" y="252.9">Hinge Hole</text>
<text x="486.7" y="252.9">Hinge Hole Offset</text>
<text x="357.9" y="261.6">Width</text>
<text x="403.3" y="261">Depth</text>
<text x="450.6" y="261">Depth</text>
<text x="498.7" y="261">from edge</text>
<text x="357" y="271.4">0.30 in</text>
<text x="402.8" y="271.4">0.50 in</text>
<text x="448.3" y="271.4">0.563 in</text>
<text x="503" y="271.4">1.238 in</text>
<text x="179.3" y="278.5">59.375</text>
<text x="423" y="294.8">rabbet guides</text>
<text x="375.9" y="305.4">Left: exterior - G57</text>
<text x="443" y="305.4">-</text>
<text x="454.6" y="305.4">Right: interior - G57</text>
<text x="360.4" y="315.8">left</text>
<text x="457.1" y="315.8">right</text>
<text x="179.2" y="318.4">70.375</text>
<text x="350.3" y="323.9">rabbeting</text>
<text x="392.7" y="319.8">left rabbeting</text>
<text x="449.4" y="323.8">rabbeting</text>
<text x="493.4" y="319.8">right rabbeting</text>
<text x="403.9" y="327.9">length</text>
<text x="507" y="327.8">length</text>
<text x="359.5" y="331.9">Top</text>
<text x="458.6" y="331.9">Top</text>
<text x="351.6" y="342.9">10.364 in</text>
<text x="400.2" y="342.9">73.386 in</text>
<text x="450.8" y="342.9">10.364 in</text>
<text x="503.4" y="342.9">73.386 in</text>
<text x="55.4" y="362.5">1.438</text>
<text x="265.7" y="385.2">FRONT VIEW</text>
</g>
<g font-size="5.3">
<text x="418.8" y="368">2X88-0182</text>
<text x="417.8" y="375.1">1-S1-2X88-0182</text>
<text x="418.4" y="382.6">2X88G</text>
<text x="417.8" y="389.5">0.02 in</text>
<text x="252.9" y="398.4">Note on drilling</text>
<text x="253" y="404.9">Solid line : drill on the front side</text>
<text x="380.1" y="404">5.00 in</text>
<text x="252.9" y="411.2">Broken line: drill on the back side</text>
<text x="431.3" y="411.5">1:7</text>
<text x="516.9" y="411.5">1/1</text>
</g>
<g font-size="4.6">
<text x="373.2" y="411.2">9.00 in</text>
<text x="397" y="411.2">9.25 in</text>
</g>
<g font-size="4.3">
<text x="345.8" y="368.4">ORDER NUMBER</text>
<text x="345.8" y="375.5">COMPONENT ID</text>
<text x="345.8" y="382.7">SERIES</text>
<text x="345.9" y="389.9">TOLERANCE</text>
<text x="367.7" y="396.7">CLEARANCE</text>
<text x="345.1" y="404.3">FLOOR</text>
<text x="344.8" y="411.1">CEILING</text>
</g>
<g font-size="3.9">
<text x="420.6" y="403.1">L:Outswing / R:Inswing</text>
<text x="470.2" y="403.1">L:left-hand hinging / R:left-hand hinging</text>
<text x="367.1" y="411.2">LD:</text>
<text x="388.2" y="411.2">/ RD:</text>
</g>
<g font-size="3.5">
<text x="417.9" y="397">SWING</text>
<text x="466.9" y="396.9">HINGE</text>
<text x="417.5" y="410.9">SCALE</text>
<text x="452.1" y="410.9">WEIGHT</text>
<text x="502.9" y="410.9">SHEET</text>
</g>
</svg>
